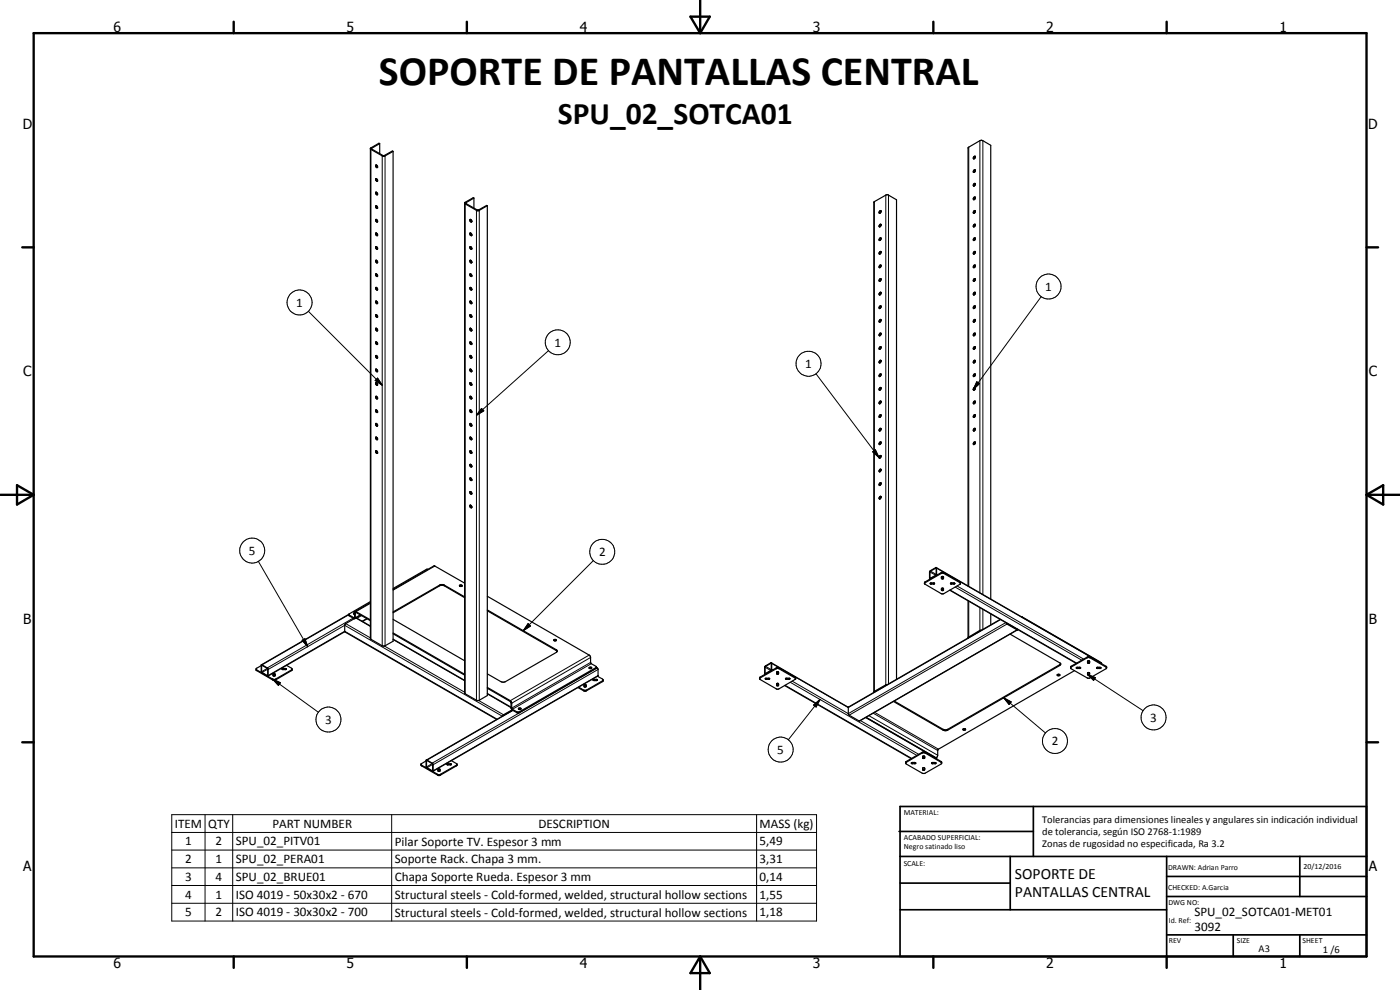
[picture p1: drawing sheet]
<svg xmlns="http://www.w3.org/2000/svg" width="420mm" height="297mm" viewBox="0 0 420 297" stroke-linecap="round" stroke-linejoin="round" font-family="sans-serif">
<g fill="none" stroke="#000" stroke-width=".35">
<path d="M111.2 44.7l3.9 2.2 2.9-1.5M112.7 49.6l.5 .1 .1 .5-.5-.1zM112.7 53.6l.5 .2 .1 .6-.5-.3zM112.7 57.7l.5 .2 .1 .5-.5-.2zM112.9 49.5l.1 .4 .3 .3M112.9 53.6l.4 .7M112.9 57.7l.1 .4 .3 .2M113.9 43.1l-.2-.1-2.5 1.5v147.1l3.7 2.2h.5l2.6-1.4v-147M113.9 43.1l-2.4 1.6 3.5 2 2.8-1.4 .2 .1M113.9 43.1v3M142.2 59.4l-.2-.1-2.6 1.6v147l3.8 2.3h.5l2.6-1.5v-147M142.2 59.4l-2.5 1.6 3.6 2 2.7-1.4 .3 .1"/>
<path d="M142.2 59.4v3M292.1 47.6l.1-.5 .4-.2v.5l-.3 .3M292.1 59.9l.3-.8a.4 .4 0 0 1 .3 .5 .4 .4 0 0 1-.4 .3M292.1 59.9h.1M292.1 51.7h.1M292.1 47.6l.1 .1M292.2 51.2l.2-.2a.38 .38 0 0 1 .3 .4 .38 .38 0 0 1-.3 .3l-.3-.1zM292.2 59.9h.1M292.2 47.7h.1M292.4 55a.36 .36 0 0 1 .3 .5 .36 .36 0 0 1-.6 .2zM292.7 47l-.4 .7M292.7 51.1l-.4 .6"/>
<path d="M292.7 55.2l-.4 .6M292.7 59.2l-.4 .7M112.7 78.1l.5 .2 .1 .5-.5-.1zM112.7 70l.2-.1 .4 .4-.1 .4-.4-.2zM112.7 74l.5 .2v.6l-.4-.3zM112.7 65.9l.5 .2 .1 .5-.5-.2zM112.7 61.8l.5 .2 .1 .5-.5-.2zM112.9 61.8l.4 .6M112.9 65.8l.1 .5 .3 .2M112.9 69.9l.1 .4 .3 .3M112.9 74l.1 .4 .3 .3M112.9 78.1l.4 .7"/>
<path d="M139.4 61l3.9 2.2 3-1.5M141 78.1a.38 .38 0 0 1 .5 .3 .38 .38 0 0 1-.2 .5zM141.1 65.8a.4 .4 0 0 1 .4 .3 .4 .4 0 0 1-.2 .5l-.3-.5zM141.1 69.9a.5 .5 0 0 1 .4 .3 .5 .5 0 0 1-.1 .5l-.3-.2zM141.2 78.1l.4 .7M141.2 74l.4 .7M141.2 69.9l.4 .7M141.2 65.8l.4 .7M264 75.6l.3-.2 .1 .3-.5 .5-.1-.3zM264 67.4l.3-.1 .1 .3-.5 .5-.1-.3zM264 63.3l.2-.1 .2 .3-.5 .5-.1-.3zM264.1 79.5h.2a.43 .43 0 0 1 0 .5 .43 .43 0 0 1-.5 .2z"/>
<path d="M264.4 71.5a.4 .4 0 0 0-.5 .1 .4 .4 0 0 0 .1 .6M264.4 63.3l-.4 .7M264.4 67.4l-.4 .7M264.4 71.5l-.3 .3-.1 .4M264.4 75.6l-.3 .2-.1 .4M264.4 79.6l-.4 .7M264.4 71.5l-.4 .7M292.1 68l.1-.5 .4-.2v.5l-.3 .3M292.1 72.1a.43 .43 0 0 1 .1-.5 .43 .43 0 0 1 .5-.1l-.1 .4-.3 .3M292.1 76.2l.1-.5 .4-.3v.6l-.3 .2M292.1 76.2h.1M292.1 72.1h.1"/>
<path d="M292.1 68l.1 .1M292.2 79.8l.2-.3a.38 .38 0 0 1 .3 .4 .38 .38 0 0 1-.3 .4l-.3-.1zM292.2 76.2h.1M292.2 72.1l.1 .1M292.2 68.1h.1M292.3 63.3l.3-.1a.53 .53 0 0 1-.4 .8zM292.7 63.3l-.4 .7M292.7 67.4l-.4 .7M292.7 71.5l-.4 .7M292.7 75.6l-.4 .6M292.7 79.6l-.4 .7M112.7 98.6l.2-.1 .4 .3-.1 .5-.4-.2z"/>
<path d="M112.7 90.4l.5 .2 .1 .5-.5-.2zM112.7 94.5l.5 .2 .1 .5-.5-.2zM112.7 86.3l.5 .2 .1 .5-.5-.2zM112.7 82.2l.5 .2 .1 .5-.5-.2zM112.9 82.2l.4 .6M112.9 86.2l.1 .5 .3 .2M112.9 90.3l.4 .7M112.9 94.4l.1 .4 .3 .3M112.9 98.5l.1 .4 .3 .3M141 82.2h.1a.4 .4 0 0 1 .4 .3 .4 .4 0 0 1-.2 .4zM141 86.3a.44 .44 0 0 1 .5 .2 .44 .44 0 0 1-.1 .5l-.3-.2zM141.1 94.4a.4 .4 0 0 1 .4 .3 .4 .4 0 0 1-.2 .5l-.3-.5z"/>
<path d="M141.1 98.5a.5 .5 0 0 1 .4 .3 .5 .5 0 0 1-.1 .5l-.3-.2zM141.2 98.5l.4 .7M141.2 94.4l.4 .7M141.2 90.3l.4 .7M141.2 86.2l.4 .7M141.2 82.2l.4 .6M264 96l.3-.2a.43 .43 0 0 1 0 .6 .43 .43 0 0 1-.5 .1zM264 91.9l.2-.2 .2 .4-.5 .5-.1-.3zM264 87.8l.3-.1 .1 .1-.4 .7-.2-.2zM264.4 96l-.4 .6M264.4 83.7a.4 .4 0 0 0-.5 .2 .4 .4 0 0 0 .1 .5M264.4 83.7l-.3 .3-.1 .4"/>
<path d="M264.4 87.8l-.3 .3-.1 .4M264.4 91.9l-.4 .7M264.4 83.7l-.4 .7M292.1 88.4l.3-.7a.4 .4 0 0 1 .3 .5 .4 .4 0 0 1-.4 .3M292.1 96.6h.1M292.1 88.4l.1 .1M292.1 80.3h.1M292.2 88.5h.1M292.4 83.6a.36 .36 0 0 1 .3 .5 .36 .36 0 0 1-.6 .1zM292.4 95.9a.38 .38 0 0 1 .3 .4 .38 .38 0 0 1-.3 .3l-.3-.1zM292.7 91.8l-.1 .5-.3 .3M292.7 83.7l-.4 .7"/>
<path d="M292.7 87.8l-.4 .7M292.7 91.9l-.4 .7M292.7 96l-.4 .6M292.7 91.8a.43 .43 0 0 0-.6 .2 .43 .43 0 0 0 .2 .6M112.7 119l.5 .1 .1 .5-.5-.1zM112.7 114.9l.5 .2 .1 .5-.5-.2zM112.7 110.8l.5 .2 .1 .5-.5-.2zM112.7 102.6l.5 .2v.6l-.4-.3zM112.7 106.7l.5 .2 .1 .5-.5-.2zM112.9 102.6l.1 .4 .3 .3M112.9 106.7l.4 .7M112.9 110.7l.1 .5 .3 .2"/>
<path d="M112.9 114.8l.1 .4 .3 .3M112.9 118.9l.4 .7M141 110.8l.1-.1a.4 .4 0 0 1 .4 .3 .4 .4 0 0 1-.2 .5zM141 114.9a.44 .44 0 0 1 .5 .2 .44 .44 0 0 1-.1 .5l-.3-.2zM141.1 106.7a.4 .4 0 0 1 .4 .3 .4 .4 0 0 1-.2 .4zM141.1 118.9l.5 .5a.38 .38 0 0 1-.6 .1 .38 .38 0 0 1 .1-.6zM141.1 118.9l-.1 .1M141.1 106.7h-.1M141.2 118.9l.4 .7M141.2 114.8l.4 .7M141.2 110.7l.4 .7M141.2 106.7l.4 .7"/>
<path d="M141.2 102.6l.4 .7M264 104.1l.3-.1 .1 .3-.5 .5-.1-.3zM264 116.4l.3-.2 .1 .2-.4 .7-.2-.2zM264.1 108.1l.3 .1a.44 .44 0 0 1-.1 .5 .44 .44 0 0 1-.5 .1zM264.4 112.3l-.4 .7M264.4 112.3l-.3-.1-.2 .4 .1 .4M264.4 100.1a.4 .4 0 0 0-.5 .1 .4 .4 0 0 0 .1 .6M264.4 100.1l-.3 .2-.1 .5M264.4 104.1l-.3 .3-.1 .4M264.4 108.2l-.4 .7M264.4 112.3l-.3 .3-.1 .4M264.4 116.4l-.3 .2-.1 .5"/>
<path d="M264.4 100.1l-.4 .7M292.1 117l.3-.7a.4 .4 0 0 1 .3 .4 .4 .4 0 0 1-.4 .4M292.1 117l.1 .1M292.1 108.8l.1 .1M292.2 100.2l.2-.3a.36 .36 0 0 1 .3 .6 .36 .36 0 0 1-.6 .1zM292.2 104.3l.4-.3a.5 .5 0 0 1 0 .6 .5 .5 0 0 1-.5 .2zM292.2 117.1h.1M292.7 100.1l-.4 .7M292.7 104.1l-.4 .7M292.7 108.2l-.4 .7M292.7 112.3l-.4 .7M292.7 116.4l-.4 .7"/>
<path d="M292.7 108.2l-.1 .5-.4 .2M292.7 108.2a.47 .47 0 0 0-.5 .1 .47 .47 0 0 0-.1 .5M112.7 135.3l.5 .2 .1 .5-.5-.2zM112.7 131.2l.5 .2v.6l-.5-.4zM112.9 123l-.2 .1v.3l.2 .3h.4M112.9 127l-.2 .1v.4l.4 .4 .2-.1M112.9 123l.1 .4 .3 .3M112.9 127l.1 .5 .3 .3M112.9 131.1l.1 .5 .3 .2M112.9 135.3l.4 .6M112.9 123l.4 .4v.3M112.9 127l.4 .4v.4"/>
<path d="M141.1 135.3a.4 .4 0 0 1 .4 .2 .4 .4 0 0 1-.2 .5l-.3-.3zM141.1 139.3l-.1 .1M141.1 139.3h.1M141.1 135.3h-.1M141.2 123l.4 .5v.2M141.2 127l.3 .3 .1 .5M141.2 139.3l.1 .1a.36 .36 0 0 1 .4 .3 .36 .36 0 0 1-.4 .4l-.3-.7M141.2 123a.45 .45 0 0 0-.1 .5 .45 .45 0 0 0 .5 .2M141.2 127a.48 .48 0 0 0-.2 .6 .48 .48 0 0 0 .5 .3l.1-.1M141.2 139.3l.4 .7M141.2 135.3l.4 .6M141.2 131.1l.4 .7"/>
<path d="M141.2 127l.4 .8M141.2 123l.4 .7M264 124.5l.3-.1a.43 .43 0 0 1 0 .6 .43 .43 0 0 1-.5 .1zM264 120.4l.2-.1 .2 .3-.5 .6-.1-.3zM264 136.8l.4-.1a.44 .44 0 0 1-.1 .5 .44 .44 0 0 1-.5 .1zM264.4 132.8l-.3-.2-.2 .4 .1 .4M264.4 128.7a.4 .4 0 0 0-.5 .1 .4 .4 0 0 0 .1 .5M264.4 132.7l-.3 .3-.1 .4M264.4 120.4l-.4 .8M264.4 124.5l-.4 .7M264.4 128.7l-.3 .2-.1 .4M264.4 136.8l-.4 .7"/>
<path d="M264.4 128.7l-.4 .6M264.4 132.8l-.4 .6M292.2 128.7l.2-.2a.36 .36 0 0 1 .3 .5 .36 .36 0 0 1-.6 .2zM292.4 132.6h.2a.5 .5 0 0 1 0 .5 .5 .5 0 0 1-.5 .2zM292.4 124.5a.4 .4 0 0 1 .3 .5 .4 .4 0 0 1-.5 .2l-.1-.4zM292.7 128.7l-.4 .6M292.7 132.7l-.4 .7M292.7 120.4l-.4 .8M292.7 124.5l-.4 .7M292.7 120.4l-.1 .5-.3 .3M292.7 120.4a.43 .43 0 0 0-.6 .2 .43 .43 0 0 0 .2 .6M141.1 143.4a.53 .53 0 0 1 .4 .8l-.4-.3z"/>
<path d="M141.1 147.5l.5 .5a.38 .38 0 0 1-.6 .1 .38 .38 0 0 1 .1-.6zM141.1 147.5h-.1M141.2 151.6l.3 .2 .1 .5M141.2 151.6a.44 .44 0 0 0-.1 .5 .44 .44 0 0 0 .5 .2M141.2 151.6l.4 .7M141.2 147.5l.4 .7M141.2 143.4l.4 .7M264 149h.4v.2l-.5 .5-.1-.3zM264.4 145l-.1-.2a.53 .53 0 0 0-.4 .9h.1M264.4 149l-.4 .7M264.4 140.9l-.3 .2-.1 .5M264.4 144.9l-.3 .3-.1 .5"/>
<path d="M264.4 140.9l-.4 .7M264.4 145l-.4 .7M264.4 140.9l-.3-.1-.2 .3 .1 .5M128.4 170.8l-.5 .1-9.9 5.7M138 175.9h.6M138 175.9l-.1-.2 .2-.2 .6 .2-.1 .2M139.4 179.3l-6.1-3.5-1-.2-14.3 8.3M139.4 179.1l-6.2-3.7h-.9l-14.3 8.2M139.4 175l-9.1-5.2-12.3 7.1M146.3 178.9l30.7 17.7 .2 .5 .2 2 1.6 .9-.1 .3-23.4 13.4-1.9-1.1v-1.8l-.4-.6-6.9-4M277.4 175l5.4-3 5.4 3M277.5 174.7l5.4-3 5.4 3.1-.1 .5-4.9 2.8-.7 .1-5.1-2.9z"/>
<path d="M279.1 171.5l1.9-1v2l-1.8 1zM279.2 175h1.2M279.2 175l.1 .3 1.1-.2M280.4 175l.1 .1M280.5 175.1h-.1M281 170.3l49.5 28.6 .1 .2M281 170.3l-1.7 .9-.3 .4v2l.1 .1M281 170.3h.1M281.1 170.3l-.1 2.2-1.9 1.2M282.5 173.3l.2 .2 .5-.1M282.5 176.8l.7 .1M282.6 173.1l.5-.1 .1 .6h-.6z"/>
<path d="M282.6 176.6h.6v.5h-.6zM285 177.1l38 22M285.2 175.1h.1M285.3 175h1.2M285.3 175l1.3 .1-.2 .2-1.1-.2M285.3 175l-.1 .1M290.5 175.8v-131.4l3.6-2.2 .5-.1 2.7 1.5v136.1M78.5 199.4l1.9 1.1v2.4l-1.9-1.1zM78.5 199.6l1.8 1v2.1l-1.7-1zM86 199.6l1.5 .9 .2 .6-5.3 3-.6-.1-4.9-2.8v-.6l1.5-.9M103.5 189.5l-23.1 13.4M103.5 189.5l45.5 26.4"/>
<path d="M104.7 184.3l-26.3 15.2M104.7 184.4l1.5 1 .2-.2v-1.6l.3-.2 4.5 2.6M104.7 184.3l.1 .5 1.5 .8M106.3 185.6l-2.7 1.7-.1 2.2M106.3 185.6h.2M106.4 183.9l-.3 .2 .3 .2M106.4 184.1l-.3 .1M106.5 185.6l.3-1.9 4.4 2.5M106.9 185.4h.1M106.9 185.4l4.3 2.4M108.3 184.6l-1.8 1M110.2 185.7l-1.4 .8"/>
<path d="M111.2 180.5l-6.5 3.8M111.2 180.8l-4.7 2.7M118 191.8l21.4 12.3M118 185.8l21.4 12.4M118 189.9l21.4 12.4M118 190.2l21.4 12.4M146.3 183l20.7 11.9 .2 .4-.2 .4-15.5 8.9h-1l-4.2-2.4M146.3 183.3l20.9 12.2M166.2 192l.6-.1a.32 .32 0 0 1-.2 .4 .32 .32 0 0 1-.4-.3zM166.2 192.2h.7M231.4 198.8l-1.8 1.1-.1 2.3 .1 .1M231.4 198.8h.1"/>
<path d="M231.5 198.8l.1 .1M231.5 198.9l23.1 13.3M231.6 198.9v2.2l-1.9 1.2M290.5 180.3v11.1M294.6 189.1h-.5l-3.6 2.2M297.3 184.2v3.3M300.2 185.8l-45.6 26.4M302 186.9l.2 .3 3.2 1.8M302.2 187v.1M303.2 190.3l14.8 8.6 .3 .2v.3l-34.4 19.8-.9-.1-14.8-8.6M305.2 188.8h.1M305.4 189l-47.4 27.3-3.2-1.8-.2-.3v-2"/>
<path d="M305.5 188.9l-.1 .1M306.7 185.1l23.4 13.5M318.3 199.1l-34 19.8-1.3-.1-14.6-8.4M326.4 198.6l.3 .2 .3-.2M326.5 198.3h.4v.7l-.5-.1zM76.9 200.8l5.3 3.1 .5-.1 5-3M81.9 202.6l.2-.2 .5 .2M82 202.2v.6M82 202.8h.1M82 202.8h.5M82 202.2h.5M82 202.2h.1"/>
<path d="M82.5 202.2h.1M82.5 202.2v.6M82.5 202.8h.1M84.7 200.9h1.2M85.9 200.6l-1.3 .1 1.3 .2M85.9 200.6v.1M85.9 200.7v.1M85.9 200.8v.1M146.3 208.1l7.1 4.1M146.3 206.5l6.9 4 .2 .4v1.6l.4 .6M153.7 213l-2.8 1.8M153.8 213.1l-25.8 14.9"/>
<path d="M153.8 213.1l-2.8 1.6M155.6 212.8l.2-.4 .5 .1v.3M155.6 212.8h.7M175.3 205.5h.6v.5l-.5 .1zM175.3 205.7l.6 .1M176.9 200.5a.32 .32 0 0 1 .3-.3 .32 .32 0 0 1 .3 .3M176.9 200.5h.6M178 204l.2-.2 1.1 .2-.3 .2zM178 204.1h1.2M179 200.3l.5 .5-.1 2.1-49.5 28.5M179 200.1l-.1 .4-23.1 13.4h-.5l-1.5-.8M179.3 202.9l1.5 .9 .2 .5-5.2 3h-.5l-1.9-1"/>
<path d="M181 204.1l-5 3h-.8l-1.5-.9M228 203.6l5.2-3.1 .6 .2 5 2.9M228 203.2l5.5-2.9 5.1 2.9 .2 .5-5 3-.6 .1-5.2-3zM229.6 202.3h.1M229.6 200.1l1.8-1v1.9l-1.7 1.1zM229.7 203.6l1.1-.1 .2 .2-1.1 .1zM229.7 203.5h1.2M230.9 203.5l.1 .1M233.1 205.7h.1M233.1 201.6v.6M233.1 205.1v.6M233.1 202.2h.1"/>
<path d="M233.1 201.6h.1M233.1 201.6l.6 .1-.1 .5h-.5M233.1 205.1l.4-.1 .2 .2-.1 .5h-.5M233.1 205.1h.1M233.7 201.8l-.2 .3-.4-.2M233.7 205.4h-.6M235.5 205.7l38 21.9M235.7 203.6l1.2-.1 .2 .2-1.2 .1zM235.8 203.5h1.2M259.9 215.3l21.2 12.2v.2M266.3 205.4l-.5 .1-3.4 1.9-.2 .4M269.1 203.8v-143.9l-3-1.5-3.9 2.3v147"/>
<path d="M289 218.7a.37 .37 0 0 1 .5-.1 .37 .37 0 0 1 .2 .4l-.5 .1zM289.1 218.7h.7M317.3 202.4v.1a.4 .4 0 0 0 .4 .2 .4 .4 0 0 0 .3-.3M317.3 202.4h.7M321.3 200.3l5-2.9 .5-.1 5.1 2.9 .2 .3-5.1 3h-.6l-5.1-3 .2-.6 5.3-2.9 5.1 2.9 .2 .5M322.5 201.2l-41 23.6-.1 1.8-.4 .8M323.1 200.3h1.2M323.1 200.3l.1 .3h.9l.2-.3M324.1 200.2l-.1 .1M326.4 202.1v.1M326.4 202.2h.1M326.5 201.8h.4v.7l-.5-.1z"/>
<path d="M327 202.1l-.5 .1M329.1 200.3l1-.1 .3 .2-1.1 .2zM329.1 200.3h1.2M127.9 228.3l-1.5 .9v.5l5.2 3 5.5-3 .1-.4M127.9 228l2.1 1.2v2.2l-2-1zM128 228.2l1.8 1v2.1l-1.7-1zM129.8 231.2v.1M131.4 231.1l.2-.2 .5 .2M131.5 230.8h.5v.6h-.5zM134.1 229.2h1.2l.2 .2-1.2 .1zM134.2 229.4h1.2M135.5 228.2l1.6 1v.3l-5.2 3-5.5-3.1"/>
<path d="M271.8 228.9l5.3-3.1 .6 .1 4.9 3M271.9 228.6l4.9-2.9 .5-.1 5.1 2.9 .2 .5-4.9 3-.8 .1-4.9-2.9zM273.5 228.9l1-.1 .4 .2-1.2 .2zM273.6 228.9h1.1M276.9 226.9h.5l.1 .6h-.6zM276.9 230.8h.5M277 230.4h.4v.7l-.5-.1zM277.5 230.8h-.1M277.5 227.2h-.6M277.5 230.7v.1M279.7 228.9h1.1M280.8 228.9l-.9-.1-.3 .2 .2 .2 1.1-.2"/>
<path d="M280.8 228.9l.1 .1M280.9 229h.1M281 227.4h.1"/>
<circle cx="141.3" cy="74.3" r=".37"/>
<circle cx="141.3" cy="90.7" r=".38"/>
<circle cx="141.3" cy="102.9" r=".37"/>
<circle cx="292.4" cy="112.6" r=".39"/>
<circle cx="141.3" cy="131.5" r=".37"/>
</g>
<g fill="none" stroke="#000" stroke-width=".3">
<path d="M111.3 44.4l.2 .1-.2 .3v147M114.9 46.7l-.2 .1v147M115.3 46.7l.3 .1v147M265.8 58.5l.2 147.1M266.6 58.5v146.7M290.7 44.2v131.7M294.1 42.2v135.6M295 42.2v136.2M139.6 60.7l.2 .1-.2 .4v147M143.2 63l-.2 .1v147M143.6 63l.2 .1v147M262.4 60.5v146.9l.2 .2"/>
<path d="M92.5 93.4l22.2 22.2M312.5 89l-20.4 27.8M112.6 114.2l.7-.7 1.4 2.1zM164.6 105.2l-21.6 19.4M244.9 112.1l18.9 25.2M293.1 114.6l.9 .5-1.9 1.7zM144.5 122.6l.7 .7-2.2 1.3zM261.9 135.6l.8-.6 1.1 2.3zM77.5 168.4l14.9 25.7M130.5 169.8l-12.5 7.3M131.9 175.6v.2M133.3 175.6v.2"/>
<path d="M178.1 168.2l-21.1 21M277.7 174.6v.2M279.1 171.6l1.7 1M279.1 173.4l.2 .1M279.3 171.4l1.7 .9M279.5 175v.3M280.2 175v.3M280.8 170.5l.2 .1M281.1 170.5l49.5 28.6M281.1 172.3l.3 .1M282.4 171.8v.3M282.5 173.1l.6 .3"/>
<path d="M283.3 171.8v.3M285.1 177l38 22M285.5 175v.3M285.7 174.9l.2 .1M286.2 175v.3M286.7 176.1l37.9 22M287.2 175.8l38 21.9M288.1 174.6v.2M78.6 199.6l-.1 .1M90.7 192.1l.8-.5 .9 2.5zM103.7 187.1l7.5 4.3M104.7 184.4l-26.1 15.1"/>
<path d="M104.8 184.5v.3M106 185.5l-25.8 14.9M106.8 185.4l4.4 2.6M108.1 184.5l-1.5 .8-.2-.1-.2 .4M108.5 184.7l-1.4 .8M110.1 185.6l-1.4 .8M111.2 181l-4.4 2.5-.2 .4-.2-.1M115.4 193.8l24 13.9M118 191.9l21.4 12.4M158.5 187.1l.7 .7-2.2 1.4zM167 194.9v.3M176.8 196.6l-23.6 13.6v.3"/>
<path d="M177.2 198.8l-23.6 13.7-7.3-4.3M177.2 197.3l-23.6 13.7-.2-.1M177.4 199.1l-23.6 13.7v.3M229.8 199.9l1.7 1M231.3 199.1h.2M290.7 180.4l.2 10.8M294.1 182.4v6.7l.2 .2M295 182.9v5.9M300.3 185.9l-45.7 26.4-23-13.2M301.8 186.8l-47.2 27.3-16.8-9.7M302.2 187.2l-47.4 27.4M303.4 187.7h-.1"/>
<path d="M303.6 187.9h.1M305.2 188.8h.1M305.2 189l-47.4 27.3M306.9 185.2h.1M318 199.4v.3M321.5 199.9v.3M326.3 197.1v.3M326.4 198.4l.5 .4M327.1 197.1v.3M330 198.5h.1M331.9 199.9v.3M77 201v.2"/>
<path d="M80.2 200.5l-1.7 1M80.3 200.8l-1.7 1M80.3 202.6l-.1 .1M80.5 200.9l23-13.3 47.2 27.3M80.5 202.7l23-13.3 45.7 26.4M81.8 203.8l2.3 1.1-.5 .8zM81.8 203.8v.2M81.8 203.8l13.7 9.9M82.7 203.8v.2M85 200.6v.2M85.7 200.6v.2M87.5 201v.2"/>
<path d="M143.7 210.2l7.4 4.3M152.3 214h.1M152.6 213.8h.1M154 213.1l-25.8 14.9M155.2 213.6v.3M155.8 213.6v.3M175.2 207.1v.2M176 207.1v.2M178.3 203.8v.3M178.9 200.3v.2M179 203.8v.3M179.2 200.4l-49.5 28.6"/>
<path d="M179.5 200.9l-49.5 28.5M179.5 202.7l-49.5 28.6M180.8 204.3v.2M228.1 203.2v.2M229.6 200.2l1.7 1M229.6 202l.2 .1M229.9 203.6v.2M230.7 203.6v.2M231.6 200.8l.3 .2M232.9 200.4v.3M233.1 201.7l.5 .3M233.8 200.4v.3"/>
<path d="M235.6 205.6l38 21.9M236 203.6v.2M236.2 203.5l.2 .1M236.8 203.6v.2M237.2 204.7l38 22M238.6 203.2v.2M244.2 211.5l1.9-1.7-1.2 2.3zM246.1 209.8l-9.5 12.2M258.2 216.2l17.5 10.1M259.8 215.3l21.3 12.3M260 215.2l21 12.2M260.8 214.8l20.6 11.8"/>
<path d="M262.1 214l19.3 11.2M262.5 213.7l19.1 11.1M283 218.8v.3M284.4 218.8v.3M301.2 209.4l2.3 1.2-.7 .8zM301.2 209.4l12.6 10.5M323.3 200.3v.3M324 200.3v.3M326.4 202.4l2.3 .9-.5 .8zM326.4 202.4l16.7 10.8M329.4 200.3v.3M329.5 200.2l.2 .1"/>
<path d="M330.1 200.3v.3M126.5 229.6v.2M128.2 228.2l-.2 .1M129.7 229.1l-1.7 1M129.8 229.4l-1.6 .9M129.8 231.2l-.1 .1M131.3 232.3v.3M132.2 232.3v.3M134.4 229.2v.2M135.2 229.2v.2M137 229.6v.2M272 228.5v.2"/>
<path d="M273.8 228.9v.3M274.5 228.9v.3M276.8 225.7v.2M276.9 227l.5 .3M277.7 225.7v.2M279.9 228.9v.3M280 228.8l.2 .1M280.6 228.9v.3M282.4 228.5v.2M51.6 244.4h193.5v32h-193.5zM51.6 249.8h193.5M51.6 255.1h193.5"/>
<path d="M61.5 244.4v32M69.8 244.4v32M117.5 244.4v32M227.1 244.4v32M51.6 260.4h193.5M51.6 265.7h193.5M51.6 271h193.5"/>
<circle cx="89.9" cy="90.7" r="3.8"/>
<circle cx="314.7" cy="86" r="3.8"/>
<circle cx="167.4" cy="102.7" r="3.7"/>
<circle cx="242.6" cy="109.1" r="3.7"/>
<circle cx="75.7" cy="165.2" r="3.8"/>
<circle cx="180.7" cy="165.6" r="3.8"/>
<circle cx="98.6" cy="215.9" r="3.8"/>
<circle cx="346.2" cy="215.3" r="3.7"/>
<circle cx="234.3" cy="224.9" r="3.8"/>
<circle cx="316.6" cy="222.3" r="3.7"/>
</g>
<g fill="#000">
<circle cx="302.2" cy="187.1" r=".18"/>
<circle cx="305.3" cy="188.8" r=".18"/>
</g>
<g fill="none" stroke="#000" stroke-width=".71">
<path d="M10.1 9.9h400v277.1h-400zM70.1 6.5v3.4M140.1 6.5v3.4M207.2 5h5.8l-2.9 4.9zM210.1 0v9.9M280.1 6.5v3.4M350.1 6.5v3.4M6.7 74.2h3.4M410.1 74.2h3.5M.1 148.5h10M5.1 145.6l5 2.9-5 2.9zM410.1 148.5h10"/>
<path d="M410.1 148.5l5-2.9v5.8zM6.7 222.7h3.4M410.1 222.7h3.5M70.1 287v3.4M140.1 287v3.4M210.1 287v10M210.1 287l2.9 5h-5.8zM280.1 287v3.4M350.1 287v3.4"/>
</g>
<g fill="none" stroke="#000" stroke-width=".51">
<path d="M269.8 249.5h40.3M270.1 242h140v45h-140zM270.1 257h140M303.2 257v16M310.1 242v15M350.1 257v30M390.1 257v12M270.1 265h33.1M270.1 273h80M350.1 269h60M350.1 263h60M350.1 280.5h60"/>
<path d="M370.1 280.5v6.5M390.1 280.5v6.5"/>
</g>
<path d="M112.6 114.2l.7-.7 1.4 2.1zM293.1 114.6l.9 .5-1.9 1.7zM144.5 122.6l.7 .7-2.2 1.3zM261.9 135.6l.8-.6 1.1 2.3zM90.7 192.1l.8-.5 .9 2.5zM158.5 187.1l.7 .7-2.2 1.4zM81.8 203.8l2.3 1.1-.5 .8zM244.2 211.5l1.9-1.7-1.2 2.3zM301.2 209.4l2.3 1.2-.7 .8zM326.4 202.4l2.3 .9-.5 .8z" fill="#000"/>
<text font-size="12.6" x="113.7" y="25.4">SOPORTE DE PANTALLAS CENTRAL</text>
<text font-size="9.4" x="167.4" y="37.1">SPU_02_SOTCA01</text>
<g font-size="4.7">
<text x="304.6" y="263.8">SOPORTE DE</text>
<text x="304.6" y="269.2">PANTALLAS CENTRAL</text>
</g>
<g font-size="4.2">
<text x="34" y="9.6">6</text>
<text x="104" y="9.6">5</text>
<text x="174" y="9.6">4</text>
<text x="244" y="9.6">3</text>
<text x="314" y="9.6">2</text>
<text x="384" y="9.6">1</text>
<text x="6.8" y="38.7">D</text>
<text x="410.6" y="38.7">D</text>
<text x="7" y="112.9">C</text>
<text x="410.8" y="112.9">C</text>
<text x="7" y="187.1">B</text>
<text x="410.8" y="187.1">B</text>
<text x="7" y="261.4">A</text>
<text x="410.8" y="261.4">A</text>
<text x="34" y="290.4">6</text>
<text x="104" y="290.4">5</text>
<text x="174" y="290.4">4</text>
<text x="244" y="290.4">3</text>
<text x="314" y="290.4">2</text>
<text x="384" y="290.4">1</text>
</g>
<g font-size="3.9">
<text x="313.7" y="87.3">1</text>
<text x="88.9" y="92">1</text>
<text x="166.4" y="104">1</text>
<text x="241.7" y="110.4">1</text>
<text x="74.7" y="166.5">5</text>
<text x="179.8" y="166.8">2</text>
<text x="97.6" y="217.2">3</text>
<text x="345.2" y="216.5">3</text>
<text x="233.3" y="226.2">5</text>
<text x="315.6" y="223.6">2</text>
<text x="52.5" y="248.4">ITEM</text>
<text x="62.5" y="248.4">QTY</text>
<text x="81.8" y="248.4">PART NUMBER</text>
<text x="161.6" y="248.4">DESCRIPTION</text>
<text x="228" y="248.5">MASS (kg)</text>
<text x="55.6" y="253.7">1</text>
<text x="64.7" y="253.7">2</text>
<text x="70.8" y="253.7">SPU_02_PITV01</text>
<text x="118.5" y="253.7">Pilar Soporte TV. Espesor 3 mm</text>
<text x="228" y="253.7">5,49</text>
<text x="55.6" y="259">2</text>
<text x="64.7" y="259">1</text>
<text x="70.8" y="259">SPU_02_PERA01</text>
<text x="118.5" y="259.1">Soporte Rack. Chapa 3 mm.</text>
<text x="228" y="259">3,31</text>
<text x="55.6" y="264.3">3</text>
<text x="55.6" y="269.6">4</text>
<text x="64.7" y="264.3">4</text>
<text x="64.7" y="269.6">1</text>
<text x="70.8" y="264.3">SPU_02_BRUE01</text>
<text x="70.8" y="269.6">ISO 4019 - 50x30x2 - 670</text>
<text x="118.5" y="264.4">Chapa Soporte Rueda. Espesor 3 mm</text>
<text x="118.5" y="269.7">Structural steels - Cold-formed, welded, structural hollow sections</text>
<text x="228" y="264.3">0,14</text>
<text x="228" y="269.6">1,55</text>
<text x="55.6" y="275">5</text>
<text x="64.7" y="275">2</text>
<text x="70.8" y="275">ISO 4019 - 30x30x2 - 700</text>
<text x="118.5" y="275">Structural steels - Cold-formed, welded, structural hollow sections</text>
<text x="228" y="275">1,18</text>
<text x="358.5" y="275">SPU_02_SOTCA01-MET01</text>
<text x="358.5" y="279.4">3092</text>
</g>
<g font-size="3.1">
<text x="312.7" y="246.8">Tolerancias para dimensiones lineales y angulares sin indicación individual</text>
<text x="312.7" y="250.4">de tolerancia, según ISO 2768-1:1989</text>
<text x="312.7" y="254">Zonas de rugosidad no especificada, Ra 3.2</text>
<text x="377.7" y="285.6">A3</text>
<text x="397" y="285.9">1 /6</text>
</g>
<g font-size="2.4">
<text x="271.2" y="244.4">MATERIAL:</text>
<text x="271.3" y="252">ACABADO SUPERFICIAL:</text>
<text x="271.3" y="254.6">Negro satinado liso</text>
<text x="271.2" y="259.7">SCALE:</text>
<text x="350.6" y="261">DRAWN: Adrian Parro</text>
<text x="391.2" y="260.6">20/12/2016</text>
<text x="350.6" y="267">CHECKED: A.Garcia</text>
<text x="350.6" y="271.4">DWG NO:</text>
<text x="350.8" y="276.9">Id. Ref:</text>
<text x="350.8" y="282.8">REV</text>
<text x="371.2" y="282.9">SIZE</text>
<text x="390.9" y="282.9">SHEET</text>
</g>
</svg>
